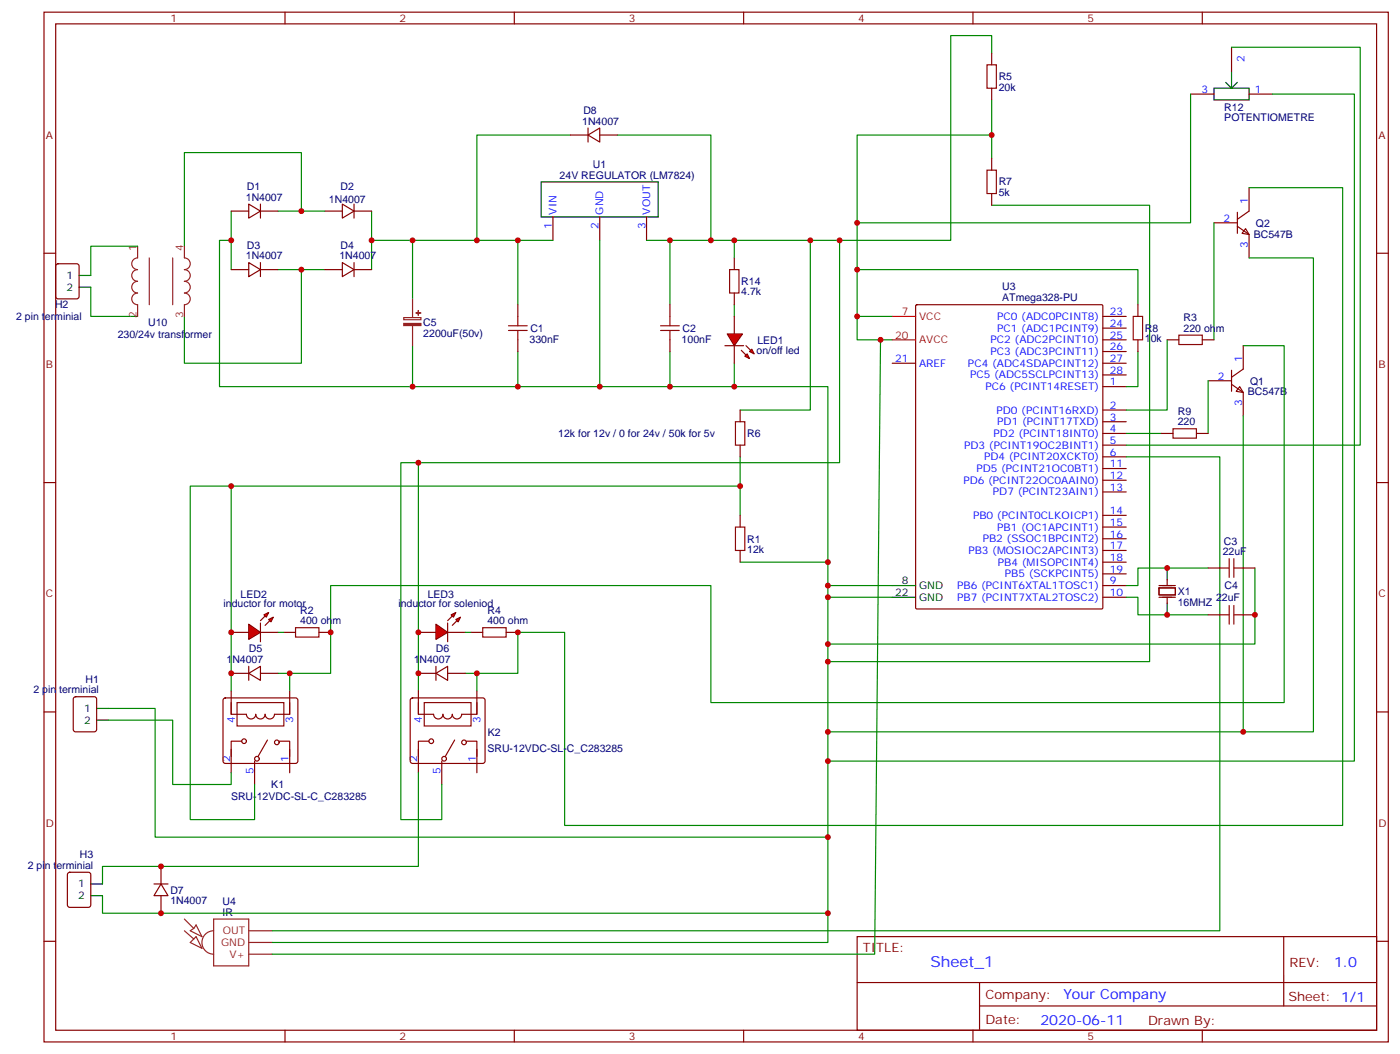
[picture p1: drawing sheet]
<svg xmlns="http://www.w3.org/2000/svg" width="422mm" height="318mm" viewBox="0 0 422 318" stroke-linecap="round" stroke-linejoin="round" font-family="sans-serif">
<g fill="none" stroke="#870000" stroke-width=".35">
<path d="M13.3 3.7h405.3v310.4h-405.3zM16.8 7.2h398.3v303.4h-398.3zM85.9 3.7v3.5M155.1 3.7v3.5M224.2 3.7v3.5M293.4 3.7v3.5M362.5 3.7v3.5M13.3 76.3h3.5M17 79.7l.5-.2h5.6l.7 .4v9.5l-.4 .6-5.9 .1-.7-.5v-9.4zM415.1 76.3h3.5M276.1 92l.3-.1h55.8l.3 .1v91.2l-.2 .3-55.9 .1-.3-.2zM332.5 95.4h7.1"/>
<path d="M332.5 98.9h7.1M269 109.5h7.1M332.5 116.6h7.1M332.5 109.5h7.1M332.5 102.4h7.1M332.5 106h7.1M332.5 113h7.1M332.5 123.6h7.1M332.5 127.1h7.1M332.5 130.7h7.1M332.5 134.2h7.1M332.5 137.7h7.1"/>
<path d="M13.3 145.5h3.5M332.5 141.3h7.1M332.5 144.8h7.1M332.5 148.3h7.1M332.5 155.4h7.1M332.5 158.9h7.1M415.1 145.5h3.5M332.5 176.5h7.1M332.5 162.4h7.1M332.5 165.9h7.1M332.5 169.5h7.1M332.5 173h7.1"/>
<path d="M332.5 180.1h7.1M13.3 214.6h3.5M415.1 214.6h3.5M13.3 283.8h3.5M258.4 282.4h156.7v28.2h-156.7zM258.5 296.2h156.4M295.4 296.2v14.1M387.1 282.4v20.9M415.1 283.8h3.5M85.9 310.6v3.5M155.1 310.6v3.5M224.2 310.6v3.5"/>
<path d="M293.4 310.6v3.5M295.4 303.3h119.5M362.5 310.6v3.5"/>
</g>
<path d="M269 95.4h7.1M269 102.4h7.1" fill="none" stroke="#f00" stroke-width=".35"/>
<path d="M23.8 83h3.6M23.8 86.6h3.6M269 176.5h7.1M269 180.1h7.1" fill="none" stroke="#000" stroke-width=".35"/>
<g fill="none" stroke="#8c2424" stroke-width=".35">
<path d="M41.5 74.2v3.6a1.76 1.76 0 0 0-1.8 1.7 1.76 1.76 0 0 0 1.8 1.8 1.76 1.76 0 0 0-1.8 1.7 1.76 1.76 0 0 0 1.8 1.8 1.76 1.76 0 0 0-1.8 1.8 1.76 1.76 0 0 0 1.8 1.7 1.76 1.76 0 0 0-1.8 1.8 1.76 1.76 0 0 0 1.8 1.8v3.5M45 77.8v14.1M52.1 77.8v14.1M55.6 74.2v3.6a1.76 1.76 0 0 1 1.8 1.7 1.76 1.76 0 0 1-1.8 1.8 1.76 1.76 0 0 1 1.8 1.7 1.76 1.76 0 0 1-1.8 1.8 1.76 1.76 0 0 1 1.8 1.8 1.76 1.76 0 0 1-1.8 1.7 1.76 1.76 0 0 1 1.8 1.8 1.76 1.76 0 0 1-1.8 1.8v3.5M55.6 277.1l2.8 2.8M59.1 278.8l1.8 3.6-3.5-1.8 1-.7zM64.4 277.1h10.6v14.1h-10.6zM55.6 280.6l2.8 2.5M57.4 284.1l1.7-1.7 1.8 3.5zM64.4 280.6a3.5 3.5 0 0 0-3.5 3.5 3.5 3.5 0 0 0 3.5 3.6M75 284.1h7.1M75 280.6h7.1"/>
<path d="M75 287.7h7.1"/>
</g>
<g fill="none" stroke="#008700" stroke-width=".35">
<path d="M299 16v-5.3h-12.3v61.8h-65.3v5.3M299 30.1v17.7M69.7 72.5h-3.5v44.1h58.2v-12.4M69.7 63.6v17.7M83.8 63.6h14.1M90.9 63.6v-17.6h-35.3v28.2M112 72.5h12.4v17.6M112 63.6v17.7M124.4 72.5h31.7v19.4M202 72.5v19.4M299 61.9h47.6v137.6h-97v-82.9h-28.2M27.4 86.6v8.8h14.1"/>
<path d="M83.8 81.3h14.1M90.9 81.3v28.2h-35.3v-14.1M221.4 91.9v3.5M156.1 106v10.6h-31.7M202 106v10.6M221.4 109.5v7.1h-65.3M265.5 102.4l-1.8 185.3h-181.6M339.6 137.7h28.2v142.9h-285.7M249.6 199.5v84.6h-167.5"/>
</g>
<path d="M373.8 116.6l1.1 1.7-2.2-.3z" fill="#fff" stroke="#870000" stroke-width=".35"/>
<path d="M364.3 114.8h7M371.3 115.9l3.6 2.4v7.1M371.3 111.6v6.4M374.9 104.2v7.1l-3.6 2.4" fill="none" stroke="#870000" stroke-width=".35"/>
<path d="M375.6 68.9l1 1.8-2.1-.4z" fill="#fff" stroke="#870000" stroke-width=".35"/>
<g fill="none" stroke="#870000" stroke-width=".35">
<path d="M299 16v3.5M371.3 14.3v7M299 26.6v3.5M359 28.4h7M376.6 28.4h7.1M299 47.8v3.5M299 58.3v3.6M376.6 56.6v7l-3.5 2.5M166.7 65.4v7.1M180.8 65.4v7.1M194.9 65.4v7.1M221.4 77.8v3.5"/>
<path d="M366 67.2h7.1M373.1 68.2l3.5 2.5v7.1M373.1 64v6.3M221.4 88.3v3.6M343.1 91.9v3.5M343.1 102.4v3.6M351.9 102.4h3.6M362.5 102.4h3.5M223.2 123.6v3.5M223.2 134.2v3.5M350.2 130.7h3.5M360.8 130.7h3.5"/>
<path d="M223.2 155.4v3.5M223.2 165.9v3.6M85.6 190.6h3.5M96.2 190.6h3.5M142 190.6h3.6M152.6 190.6h3.5M22.3 210.3l.5-.3h5.6l.7 .5v9.4l-.4 .7h-5.9l-.7-.4v-9.5zM67.5 210.6l.4-.2h21.2l.5 .2 .2 .5v18.3l-.2 .5-.5 .3h-21.2l-.5-.3-.2-.5v-18.3zM69.7 211.8v3.5h4.6a1.41 1.41 0 0 0 1.4 1.4 1.41 1.41 0 0 0 1.4-1.4 1.41 1.41 0 0 0 1.4 1.4 1.41 1.41 0 0 0 1.4-1.4 1.41 1.41 0 0 0 1.5 1.4 1.41 1.41 0 0 0 1.4-1.4h4.5v-3.5M69.7 208.3v7M87.3 208.3v7M123.9 210.6l.5-.2h21.2l.5 .2 .2 .5v18.3l-.3 .5-.4 .3h-21.2l-.5-.3-.2-.5v-18.3z"/>
<path d="M126.2 211.8v3.5h4.5a1.41 1.41 0 0 0 1.5 1.4 1.41 1.41 0 0 0 1.4-1.4 1.41 1.41 0 0 0 1.4 1.4 1.41 1.41 0 0 0 1.4-1.4 1.41 1.41 0 0 0 1.4 1.4 1.41 1.41 0 0 0 1.4-1.4h4.6v-3.5M126.2 208.3v7M143.8 208.3v7M69.7 225.9v7.1M72.9 223.4h-3.2v4.6M76.8 229.4v7.1M80.6 223.1l-2.8 4.9M84.2 223.4h3.1v4.6M87.3 225.9v7.1M126.2 225.9v7.1M129.3 223.4h-3.1v4.6M133.2 229.4v7.1"/>
<path d="M137.1 223.1l-2.8 4.9M140.6 223.4h3.2v4.6M143.8 225.9v7.1M20.6 263.2l.4-.2h5.7l.6 .4 .1 9.4-.5 .7h-5.9l-.6-.4-.1-9.4z"/>
<circle cx="73.6" cy="223.4" r=".71"/>
<circle cx="77.5" cy="228.7" r=".71"/>
<circle cx="83.5" cy="223.8" r=".71"/>
<circle cx="130" cy="223.4" r=".71"/>
<circle cx="133.9" cy="228.7" r=".71"/>
<circle cx="139.9" cy="223.8" r=".71"/>
</g>
<g fill="none" stroke="#008700" stroke-width=".35">
<path d="M371.3 14.3h38.8v119.9h-70.5M359 28.4v38.8h-100.6M383.7 28.4h24.7v201h-158.8M172 40.7h-28.2v31.8M186.1 40.7h28.2v31.8M299 40.7h-40.6v61.7h10.6M376.6 56.6h28.2v192.2h-234.5v-58.2h-14.2v12.4h-12.3v5.3M156.1 72.5h10.6M180.8 72.5v44.1M194.9 72.5h26.5M244.3 72.5v51.1h-21.1M253.2 72.5v67h-127v68.8"/>
<path d="M366 67.2v35.2M376.6 77.8h19.4v142.8h-21.1M258.4 81.3h84.7v10.6M258.4 95.4h10.6M343.1 106v10.6h-3.5M351.9 102.4v21.2h-12.3M364.3 114.8v15.9M374.9 104.2h12.3v107.6h-172.9v-35.3h-114.6v26.5h-12.4v5.3M126.2 139.5h-5.3v107.6h12.3v-10.6M223.2 137.7v17.7M339.6 130.7h10.6M374.9 125.4v95.2h-125.3"/>
<path d="M69.7 146.5h-12.3v100.6h19.4v-10.6M223.2 146.5h-153.5v61.8M223.2 169.5h26.4M249.6 176.5h19.4M249.6 180.1h19.4M32.7 217.1h19.4v19.4h17.6v-3.5M32.7 213.6h14.1v38.8h202.8M83.8 203h3.5M140.3 203h3.5M126.2 233v28.2h-95.3v5.3M30.9 270v5.3h218.7"/>
</g>
<path d="M366 26.6h10.6v3.5h-10.6zM369.6 24.8l1.7 1.8 1.8-1.8M371.3 21.3v5.3M163.2 54.8h35.3v10.6h-35.3zM29.1 213.6h3.6M29.1 217.1h3.6M27.4 266.5h3.5M27.4 270h3.5" fill="none" stroke="#000" stroke-width=".35"/>
<path d="M71.5 211.8h14.1v7.1h-14.1zM127.9 211.8h14.1v7.1h-14.1z" fill="none" stroke="#870f00" stroke-width=".35"/>
<path d="M297.6 19.5h2.8v7.1h-2.8zM297.6 51.3h2.8v7h-2.8zM220 81.3h2.8v7h-2.8zM341.7 95.4h2.8v7h-2.8zM355.5 101h7v2.9h-7zM221.8 127.1h2.8v7.1h-2.8zM353.7 129.3h7.1v2.8h-7.1zM221.8 158.9h2.8v7h-2.8zM89.1 189.2h7.1v2.9h-7.1zM145.6 189.2h7v2.9h-7z" fill="none" stroke="#a10000" stroke-width=".35"/>
<path d="M121.7 95.7h5.2v.7h-5.2zM124.4 90.1v5.6M124.4 98.2v6" fill="none" stroke="#8c2424" stroke-width=".35"/>
<g fill="#8c2424" stroke="#8c2424" stroke-width=".35">
<path d="M121.7 97.5h5.2v.6h-5.2z"/>
<path d="M125.4 94.3l1.5 .1z"/>
<path d="M126.1 93.6l.1 1.4z"/>
</g>
<g fill="#f00" stroke="#870000" stroke-width=".35">
<path d="M219.3 100.7h4.6l-2.5 3.5z"/>
<path d="M218.6 104.2h5.6z"/>
</g>
<g fill="#870000" stroke="#870000" stroke-width=".35">
<path d="M224.9 104.2l1.4 1.4z"/>
<path d="M223.5 105.6l1.4 1.4z"/>
</g>
<g fill="#f00" stroke="#870000" stroke-width=".35">
<path d="M226 106l.7-.7 .7 1.4z"/>
<path d="M224.6 107.4l.7-.7 .7 1.4z"/>
</g>
<path d="M221.4 95.4v5.3M221.4 104.2v5.3" fill="none" stroke="#870000" stroke-width=".35"/>
<g fill="#f00" stroke="#870000" stroke-width=".35">
<path d="M75 188.2l3.5 2.4-3.5 2.2z"/>
<path d="M78.5 187.8v5.7z"/>
</g>
<g fill="#870000" stroke="#870000" stroke-width=".35">
<path d="M78.5 187.1l1.4-1.4z"/>
<path d="M79.9 188.5l1.5-1.4z"/>
</g>
<g fill="#f00" stroke="#870000" stroke-width=".35">
<path d="M79.6 185.3l1.4-.7-.7 1.5z"/>
<path d="M81 186.8l1.4-.7-.7 1.4z"/>
</g>
<path d="M69.7 190.6h5.3M78.5 190.6h5.3" fill="none" stroke="#870000" stroke-width=".35"/>
<g fill="#f00" stroke="#870000" stroke-width=".35">
<path d="M131.4 188.2l3.6 2.4-3.6 2.2z"/>
<path d="M135 187.8v5.7z"/>
</g>
<g fill="#870000" stroke="#870000" stroke-width=".35">
<path d="M136.4 185.7l-1.4 1.4z"/>
<path d="M136.4 188.5l1.4-1.4z"/>
</g>
<g fill="#f00" stroke="#870000" stroke-width=".35">
<path d="M136 185.3l1.4-.7-.7 1.5z"/>
<path d="M137.4 186.8l1.5-.7-.8 1.4z"/>
</g>
<g fill="none" stroke="#870000" stroke-width=".35">
<path d="M177.3 38.6v4.2M172 40.7h5.3M177.3 40.7l3.5-2.1v4.2zM180.8 40.7h5.3M69.7 63.6h5.3M75 61.5l3.5 2.1-3.5 2.2zM75 79.2l3.5 2.1-3.5 2.1zM78.5 61.5v4.3M78.5 79.2v4.2M78.5 63.6h5.3M97.9 63.6h5.3M103.2 61.5l3.6 2.1-3.6 2.2z"/>
<path d="M103.2 79.2l3.6 2.1-3.6 2.1zM106.8 63.6h5.2M106.8 61.5v4.3M106.8 79.2v4.2M69.7 81.3h5.3M78.5 81.3h5.3M97.9 81.3h5.3M106.8 81.3h5.2M156.1 91.9v3.5M202 91.9v3.5M156.1 102.4v3.6M202 102.4v3.6"/>
<path d="M349.5 177.2h4.9v2.2h-4.9zM349.5 176.5h4.9M351.9 174.8v1.7M364.3 171.2h3.5M374.9 171.2h3.5M126.2 190.6h5.2M135 190.6h5.3M349.5 180.1h4.9M351.9 180.1v1.7M364.3 185.3h3.5M374.9 185.3h3.5M69.7 203h5.3"/>
<path d="M75 203l3.5-2.1v4.2zM75 200.9v4.2M78.5 203h5.3M126.2 203h5.2M131.4 203l3.6-2.1v4.2zM131.4 200.9v4.2M135 203h5.3M46.4 266.5h4.3M48.5 266.5l2.2 3.5h-4.3zM48.5 261.2v5.3M48.5 270v5.3"/>
</g>
<path d="M41.5 74.2h-14.1v8.8M364.3 171.2h-21.2v5.3h-3.5M378.4 171.2v23h-128.8M83.8 190.6h1.8M140.3 190.6h1.7M339.6 180.1h3.5v5.2h21.2" fill="none" stroke="#008700" stroke-width=".35"/>
<path d="M351.9 171.2v3.6M351.9 181.8v3.5" fill="none" stroke="#000" stroke-width=".35"/>
<g fill="none" stroke="#a10000" stroke-width=".35">
<path d="M153.3 98.2h5.7M153.3 99.6h5.7M156.1 95.4v2.8M156.1 99.6v2.8M199.2 98.2h5.6M199.2 99.6h5.6M202 95.4v2.8M202 99.6v2.8M367.8 171.2h2.8M370.6 168.4v5.7M372 168.4v5.7M372 171.2h2.9"/>
<path d="M367.8 185.3h2.8M370.6 182.5v5.7M372 182.5v5.7M372 185.3h2.9"/>
</g>
<g fill="#c00">
<circle cx="249.6" cy="194.2" r=".88"/>
<circle cx="351.9" cy="171.2" r=".88"/>
<circle cx="48.5" cy="261.2" r=".88"/>
<circle cx="48.5" cy="275.3" r=".88"/>
<circle cx="126.2" cy="203" r=".88"/>
<circle cx="69.7" cy="203" r=".88"/>
<circle cx="69.7" cy="190.6" r=".88"/>
<circle cx="126.2" cy="190.6" r=".88"/>
<circle cx="214.3" cy="72.5" r=".88"/>
<circle cx="221.4" cy="72.5" r=".88"/>
<circle cx="202" cy="72.5" r=".88"/>
<circle cx="99.7" cy="190.6" r=".88"/>
<circle cx="126.2" cy="139.5" r=".88"/>
<circle cx="249.6" cy="275.3" r=".88"/>
<circle cx="69.7" cy="146.5" r=".88"/>
<circle cx="87.3" cy="203" r=".88"/>
<circle cx="249.6" cy="229.4" r=".88"/>
<circle cx="258.4" cy="67.2" r=".88"/>
<circle cx="223.2" cy="146.5" r=".88"/>
<circle cx="249.6" cy="180.1" r=".88"/>
<circle cx="258.4" cy="95.4" r=".88"/>
<circle cx="156.1" cy="116.6" r=".88"/>
<circle cx="69.7" cy="72.5" r=".88"/>
<circle cx="90.9" cy="63.6" r=".88"/>
<circle cx="90.9" cy="81.3" r=".88"/>
<circle cx="112" cy="72.5" r=".88"/>
<circle cx="202" cy="116.6" r=".88"/>
<circle cx="299" cy="40.7" r=".88"/>
<circle cx="221.4" cy="116.6" r=".88"/>
<circle cx="249.6" cy="176.5" r=".88"/>
<circle cx="265.5" cy="102.4" r=".88"/>
<circle cx="249.6" cy="199.5" r=".88"/>
<circle cx="249.6" cy="169.5" r=".88"/>
<circle cx="244.3" cy="72.5" r=".88"/>
<circle cx="258.4" cy="81.3" r=".88"/>
<circle cx="374.9" cy="220.6" r=".88"/>
<circle cx="249.6" cy="220.6" r=".88"/>
<circle cx="253.2" cy="72.5" r=".88"/>
<circle cx="143.8" cy="203" r=".88"/>
<circle cx="249.6" cy="252.4" r=".88"/>
<circle cx="156.1" cy="190.6" r=".88"/>
<circle cx="180.8" cy="116.6" r=".88"/>
<circle cx="156.1" cy="72.5" r=".88"/>
<circle cx="143.8" cy="72.5" r=".88"/>
<circle cx="124.4" cy="72.5" r=".88"/>
<circle cx="124.4" cy="116.6" r=".88"/>
<circle cx="351.9" cy="185.3" r=".88"/>
<circle cx="378.4" cy="185.3" r=".88"/>
</g>
<text font-size="4.6" fill="#00f" x="280.5" y="291.4">Sheet_1</text>
<g font-size="4.2" fill="#00f">
<text x="402.2" y="291.6">1.0</text>
<text x="320.6" y="301.2">Your Company</text>
<text x="313.7" y="309">2020-06-11</text>
</g>
<g font-size="3.9" fill="#800">
<text x="260.2" y="286.9">TITLE:</text>
<text x="388.8" y="291.6">REV:</text>
<text x="297.1" y="301.1">Company:</text>
<text x="388.5" y="301.8">Sheet: 1/1</text>
<text x="297.1" y="308.8">Date:</text>
<text x="346.2" y="308.9">Drawn By:</text>
</g>
<g font-size="3.2" fill="#800">
<text x="51.4" y="6.7">1</text>
<text x="120.5" y="6.7">2</text>
<text x="189.7" y="6.7">3</text>
<text x="258.8" y="6.7">4</text>
<text x="327.9" y="6.7">5</text>
<text x="13.8" y="41.8">A</text>
<text x="415.6" y="41.8">A</text>
<text x="13.8" y="110.9">B</text>
<text x="415.6" y="110.9">B</text>
<text x="13.8" y="180.1">C</text>
<text x="415.6" y="180.1">C</text>
<text x="13.8" y="249.2">D</text>
<text x="415.6" y="249.2">D</text>
<text x="51.4" y="313.6">1</text>
<text x="120.5" y="313.6">2</text>
<text x="189.7" y="313.6">3</text>
<text x="258.8" y="313.6">4</text>
<text x="327.9" y="313.6">5</text>
</g>
<g font-size="3.2" fill="#00f">
<text x="375.2" y="18.7" transform="rotate(-90 375.2 18.7)">2</text>
<text x="362.3" y="28">3</text>
<text x="378.4" y="28">1</text>
<text x="167.8" y="64.7" transform="rotate(-90 167.8 64.7)">VIN</text>
<text x="181.9" y="64.7" transform="rotate(-90 181.9 64.7)">GND</text>
<text x="196" y="64.7" transform="rotate(-90 196 64.7)">VOUT</text>
<text x="376.3" y="61.5" transform="rotate(-90 376.3 61.5)">1</text>
<text x="166.4" y="69.2" transform="rotate(-90 166.4 69.2)">1</text>
<text x="180.5" y="69.2" transform="rotate(-90 180.5 69.2)">2</text>
<text x="194.6" y="69.2" transform="rotate(-90 194.6 69.2)">3</text>
<text x="369" y="66.8">2</text>
<text x="376.3" y="74.8" transform="rotate(-90 376.3 74.8)">3</text>
<text x="334.6" y="95">23</text>
<text x="300.7" y="96.4">PC0 (ADC0PCINT8)</text>
<text x="300.7" y="100">PC1 (ADC1PCINT9)</text>
<text x="334.6" y="98.6">24</text>
<text x="298.7" y="103.5">PC2 (ADC2PCINT10)</text>
<text x="298.7" y="107">PC3 (ADC3PCINT11)</text>
<text x="334.6" y="102.1">25</text>
<text x="334.6" y="105.6">26</text>
<text x="269.9" y="109.1">21</text>
<text x="277.1" y="110.6">AREF</text>
<text x="291.9" y="110.6">PC4 (ADC4SDAPCINT12)</text>
<text x="334.6" y="109.1">27</text>
<text x="334.6" y="112.7">28</text>
<text x="374.5" y="109.1" transform="rotate(-90 374.5 109.1)">1</text>
<text x="292.5" y="114.1">PC5 (ADC5SCLPCINT13)</text>
<text x="297.2" y="117.6">PC6 (PCINT14RESET)</text>
<text x="334.6" y="116.2">1</text>
<text x="367.2" y="114.4">2</text>
<text x="300.4" y="124.7">PD0 (PCINT16RXD)</text>
<text x="334.6" y="123.3">2</text>
<text x="374.5" y="122.5" transform="rotate(-90 374.5 122.5)">3</text>
<text x="299.6" y="131.7">PD2 (PCINT18INT0)</text>
<text x="300.7" y="128.2">PD1 (PCINT17TXD)</text>
<text x="334.6" y="126.8">3</text>
<text x="334.6" y="130.3">4</text>
<text x="290.7" y="135.3">PD3 (PCINT19OC2BINT1)</text>
<text x="334.6" y="133.8">5</text>
<text x="334.6" y="137.4">6</text>
<text x="294.4" y="142.3">PD5 (PCINT21OC0BT1)</text>
<text x="296.7" y="138.8">PD4 (PCINT20XCKT0)</text>
<text x="334.6" y="140.9">11</text>
<text x="290.5" y="145.8">PD6 (PCINT22OC0AAIN0)</text>
<text x="299.4" y="149.4">PD7 (PCINT23AIN1)</text>
<text x="334.6" y="144.4">12</text>
<text x="334.6" y="148">13</text>
<text x="334.6" y="155">14</text>
<text x="293.4" y="156.4">PB0 (PCINT0CLKOICP1)</text>
<text x="300.7" y="159.9">PB1 (OC1APCINT1)</text>
<text x="334.6" y="158.5">15</text>
<text x="292" y="167">PB3 (MOSIOC2APCINT3)</text>
<text x="296.3" y="163.5">PB2 (SSOC1BPCINT2)</text>
<text x="334.6" y="162.1">16</text>
<text x="334.6" y="165.6">17</text>
<text x="300.9" y="170.5">PB4 (MISOPCINT4)</text>
<text x="334.6" y="169.1">18</text>
<text x="334.6" y="172.6">19</text>
<text x="288.6" y="177.6">PB6 (PCINT6XTAL1TOSC1)</text>
<text x="303" y="174.1">PB5 (SCKPCINT5)</text>
<text x="334.6" y="176.2">9</text>
<text x="334.6" y="179.7">10</text>
<text x="288.6" y="181.1">PB7 (PCINT7XTAL2TOSC2)</text>
<text x="70.8" y="218.1" transform="rotate(-90 70.8 218.1)">4</text>
<text x="88.4" y="218.1" transform="rotate(-90 88.4 218.1)">3</text>
<text x="127.2" y="218.1" transform="rotate(-90 127.2 218.1)">4</text>
<text x="144.9" y="218.1" transform="rotate(-90 144.9 218.1)">3</text>
<text x="69.4" y="229.7" transform="rotate(-90 69.4 229.7)">2</text>
<text x="76.4" y="233.2" transform="rotate(-90 76.4 233.2)">5</text>
<text x="87" y="229.7" transform="rotate(-90 87 229.7)">1</text>
<text x="125.8" y="229.7" transform="rotate(-90 125.8 229.7)">2</text>
<text x="132.9" y="233.2" transform="rotate(-90 132.9 233.2)">5</text>
<text x="143.4" y="229.7" transform="rotate(-90 143.4 229.7)">1</text>
</g>
<g font-size="3.2" fill="#000080">
<text x="301.1" y="27.3">20k</text>
<text x="301.1" y="24.1">R5</text>
<text x="175.9" y="34.4">D8</text>
<text x="369.2" y="33.4">R12</text>
<text x="175.5" y="37.5">1N4007</text>
<text x="369.2" y="36.5">POTENTIOMETRE</text>
<text x="168.7" y="54">24V REGULATOR (LM7824)</text>
<text x="178.7" y="50.6">U1</text>
<text x="74.5" y="57.3">D1</text>
<text x="102.7" y="57.3">D2</text>
<text x="301.1" y="59.1">5k</text>
<text x="301.1" y="55.9">R7</text>
<text x="74.1" y="60.5">1N4007</text>
<text x="99.2" y="61.2">1N4007</text>
<text x="378" y="71.6">BC547B</text>
<text x="378.7" y="68.5">Q2</text>
<text x="74.5" y="74.9">D3</text>
<text x="102.7" y="74.9">D4</text>
<text x="74.1" y="78.1">1N4007</text>
<text x="102.3" y="78.1">1N4007</text>
<text x="223.5" y="89">4.7k</text>
<text x="223.5" y="85.9">R14</text>
<text x="302.2" y="87.5">U3</text>
<text x="16.6" y="93">H2</text>
<text x="302.2" y="90.7">ATmega328-PU</text>
<text x="4.9" y="96.5">2 pin terminial</text>
<text x="35.5" y="101.8">230/24v transformer</text>
<text x="44.7" y="98.3">U10</text>
<text x="127.6" y="101.5">2200uF(50v)</text>
<text x="127.6" y="98.3">C5</text>
<text x="159.9" y="100.1">C1</text>
<text x="205.8" y="100.1">C2</text>
<text x="345.2" y="100">R8</text>
<text x="356.9" y="100">220 ohm</text>
<text x="356.9" y="96.8">R3</text>
<text x="159.7" y="103.3">330nF</text>
<text x="205.5" y="103.3">100nF</text>
<text x="228.1" y="106.8">on/off led</text>
<text x="228.4" y="103.6">LED1</text>
<text x="345.2" y="103.2">10k</text>
<text x="376.3" y="119.2">BC547B</text>
<text x="376.9" y="116.1">Q1</text>
<text x="355.1" y="125">R9</text>
<text x="168.3" y="131.7">12k for 12v / 0 for 24v / 50k for 5v</text>
<text x="225.3" y="131.7">R6</text>
<text x="355.1" y="128.2">220</text>
<text x="225.3" y="166.8">12k</text>
<text x="225.3" y="163.6">R1</text>
<text x="368.7" y="167.4">22uF</text>
<text x="369" y="164.2">C3</text>
<text x="355.1" y="179.4">X1</text>
<text x="369.2" y="177.7">C4</text>
<text x="67.4" y="183">inductor for motor</text>
<text x="72.5" y="180.4">LED2</text>
<text x="90.5" y="185">R2</text>
<text x="120.1" y="183">inductor for soleniod</text>
<text x="129" y="180.4">LED3</text>
<text x="147" y="185">R4</text>
<text x="355.1" y="182.6">16MHZ</text>
<text x="366.7" y="181.2">22uF</text>
<text x="90.5" y="188.2">400 ohm</text>
<text x="147" y="188.2">400 ohm</text>
<text x="75" y="196.6">D5</text>
<text x="131.4" y="196.6">D6</text>
<text x="68.3" y="199.8">1N4007</text>
<text x="124.7" y="199.8">1N4007</text>
<text x="10.1" y="209">2 pin terminial</text>
<text x="25.8" y="205.8">H1</text>
<text x="147.1" y="221.8">K2</text>
<text x="147" y="226.7">SRU-12VDC-SL-C_C283285</text>
<text x="81.8" y="237.6">K1</text>
<text x="69.7" y="241.2">SRU-12VDC-SL-C_C283285</text>
<text x="8.4" y="261.9">2 pin terminial</text>
<text x="24.1" y="258.8">H3</text>
<text x="51.4" y="269.4">D7</text>
<text x="51.4" y="272.6">1N4007</text>
<text x="67.1" y="272.8">U4</text>
<text x="67.1" y="276">IR</text>
</g>
<g font-size="3.2" fill="#8d2323">
<text x="41.1" y="75.6" transform="rotate(-90 41.1 75.6)">1</text>
<text x="55.2" y="75.6" transform="rotate(-90 55.2 75.6)">4</text>
<text x="41.1" y="96" transform="rotate(-90 41.1 96)">2</text>
<text x="55.2" y="96" transform="rotate(-90 55.2 96)">3</text>
<text x="67.2" y="281.7">OUT</text>
<text x="66.7" y="285.2">GND</text>
<text x="69.2" y="288.7">V+</text>
</g>
<g font-size="3.2">
<text x="20.1" y="84.1">1</text>
<text x="20.1" y="87.6">2</text>
<text x="269.9" y="179.7">22</text>
<text x="271.9" y="176.2">8</text>
<text x="277.1" y="177.6">GND</text>
<text x="277.1" y="181.1">GND</text>
<text x="25.4" y="214.6">1</text>
<text x="25.4" y="218.2">2</text>
<text x="23.6" y="267.5">1</text>
<text x="23.6" y="271.1">2</text>
</g>
<g font-size="3.2" fill="#f00">
<text x="271.9" y="95">7</text>
<text x="277.1" y="96.4">VCC</text>
<text x="269.9" y="102.1">20</text>
<text x="277.1" y="103.5">AVCC</text>
</g>
</svg>
